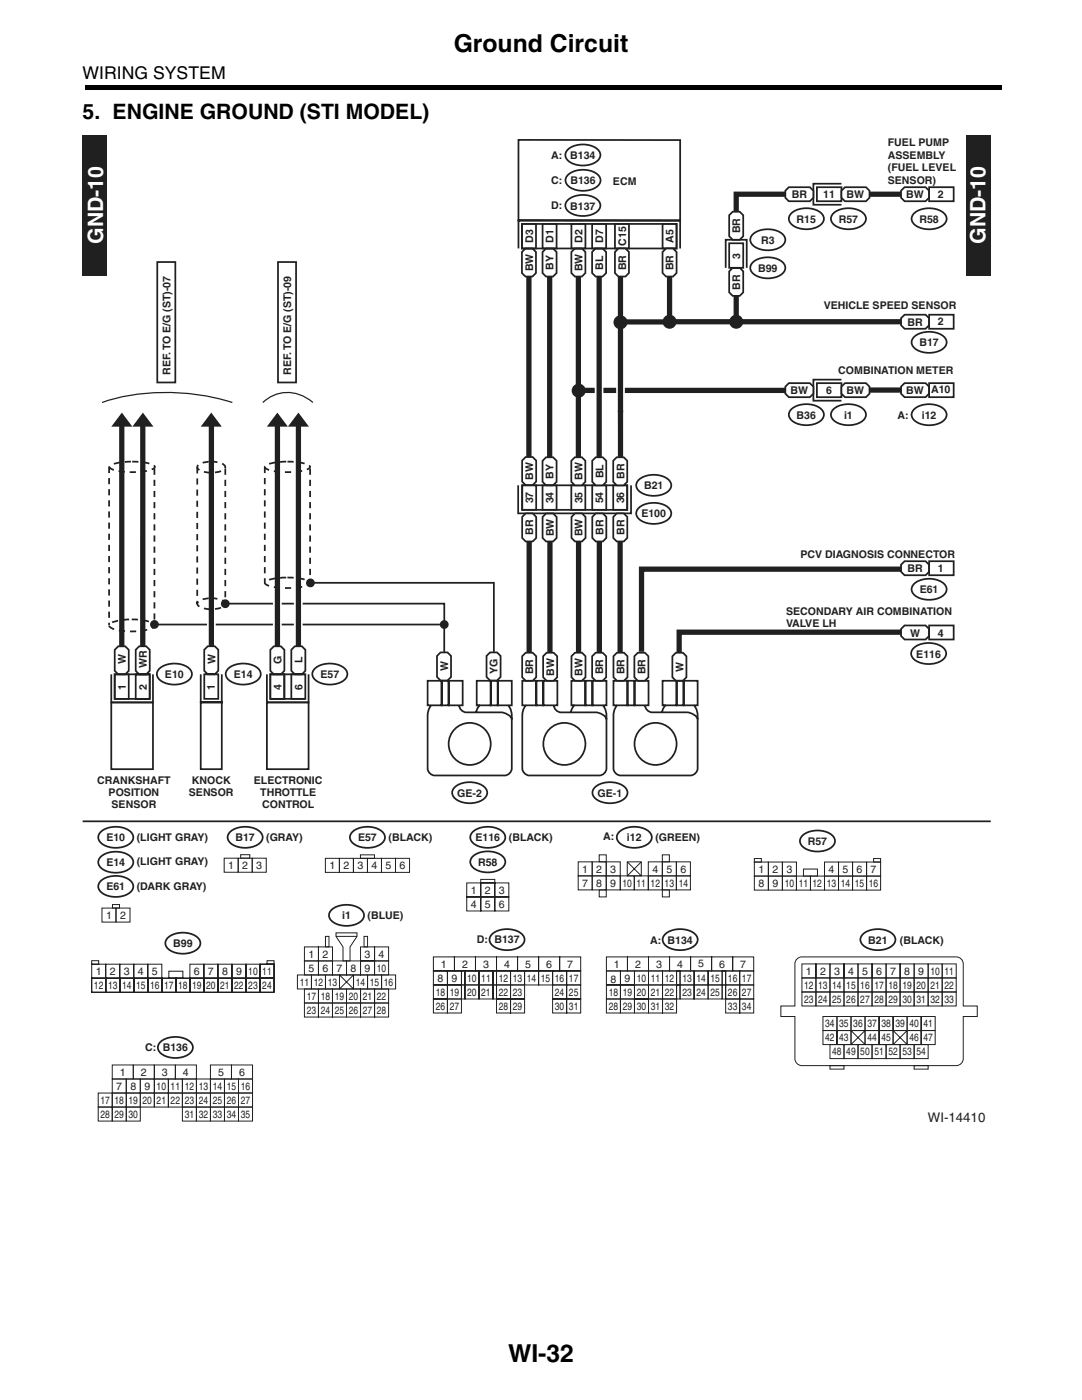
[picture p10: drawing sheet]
<svg xmlns="http://www.w3.org/2000/svg" width="216mm" height="279mm" viewBox="0 0 216 279" stroke-linecap="round" stroke-linejoin="round" font-family="sans-serif">
<path d="M17 17h183v.8h-183z" fill="#000"/>
<path d="M115.5 77.9h41.3" fill="none" stroke="#231f20" stroke-width="1.1" stroke-linecap="butt"/>
<path d="M119.6 67.2v19.1M123.9 67.2v19.1" fill="none" stroke="#fff" stroke-width="1.7" stroke-linecap="butt"/>
<path d="M16.5 164h181.3" fill="none" stroke="#231f20" stroke-width=".35"/>
<g fill="#231f20">
<path d="M16.5 26.9h4.9v28h-4.9z"/>
<path d="M192.8 26.9h4.9v28h-4.9z"/>
</g>
<path d="M118.9 49.6h1.4l.7 .7v4.2l-.7 .7h-1.4l-.7-.7v-4.2z" fill="#fff"/>
<path d="M118.9 49.6h1.4l.7 .7v4.2l-.7 .7h-1.4l-.7-.7v-4.2z" fill="none" stroke="#231f20" stroke-width=".35"/>
<path d="M108.3 50.3l.7-.7h1.4l.7 .7v4.2l-.7 .7h-1.4l-.7-.7z" fill="#fff"/>
<path d="M108.3 50.3l.7-.7h1.4l.7 .7v4.2l-.7 .7h-1.4l-.7-.7z" fill="none" stroke="#231f20" stroke-width=".35"/>
<path d="M114 50.3l.7-.7h1.4l.7 .7v4.2l-.7 .7h-1.4l-.7-.7z" fill="#fff"/>
<path d="M114 50.3l.7-.7h1.4l.7 .7v4.2l-.7 .7h-1.4l-.7-.7z" fill="none" stroke="#231f20" stroke-width=".35"/>
<path d="M104.2 50.3l.7-.7h1.4l.7 .7v4.2l-.7 .7h-1.4l-.7-.7z" fill="#fff"/>
<path d="M104.2 50.3l.7-.7h1.4l.7 .7v4.2l-.7 .7h-1.4l-.7-.7z" fill="none" stroke="#231f20" stroke-width=".35"/>
<path d="M108.3 92l.7-.7h1.4l.7 .7v4.2l-.7 .7h-1.4l-.7-.7z" fill="#fff"/>
<path d="M103.5 27.9l32.3 .1v16h-32.3zM103.5 49.6v-5.6h32.3v5.6M108.3 44.7h2.8v4.9h-2.8zM118.2 44.7h2.8v4.9h-2.8zM108.3 92l.7-.7h1.4l.7 .7v4.2l-.7 .7h-1.4l-.7-.7zM62 116.3h36.6v13.9M30.8 124.7h57.9" fill="none" stroke="#231f20" stroke-width=".35"/>
<path d="M42.2 97.6v29.3" fill="none" stroke="#fff" stroke-width="1.8" stroke-linecap="butt"/>
<path d="M42.2 84.3v44.7" fill="none" stroke="#231f20" stroke-width="1.1" stroke-linecap="butt"/>
<path d="M134.2 131l.7-.7h1.4l.7 .7v4.2l-.7 .7h-1.4l-.7-.7z" fill="#fff"/>
<path d="M150.1 52.5a4.8 4.8 0 0 1 6.3 0 1.63 1.63 0 0 1-1 2.6 4.9 4.9 0 0 1-5.3-.7 1.38 1.38 0 0 1 0-1.9zM150.1 46.9a4.8 4.8 0 0 1 6.3 0 1.63 1.63 0 0 1-1 2.6 4.9 4.9 0 0 1-5.3-.7 1.38 1.38 0 0 1 0-1.9zM157.8 42.7a4.8 4.8 0 0 1 6.3 0 1.63 1.63 0 0 1-1 2.6 4.9 4.9 0 0 1-5.3-.7 1.38 1.38 0 0 1 0-1.9zM166.2 42.7a4.8 4.8 0 0 1 6.3 0 1.63 1.63 0 0 1-1 2.6 4.9 4.9 0 0 1-5.3-.7 1.38 1.38 0 0 1 0-1.9zM134.2 131l.7-.7h1.4l.7 .7v4.2l-.7 .7h-1.4l-.7-.7zM118.6 157.3a4.8 4.8 0 0 1 6.3 0 1.63 1.63 0 0 1-1 2.6 4.9 4.9 0 0 1-5.3-.7 1.38 1.38 0 0 1 0-1.9zM45.8 166.2a4.8 4.8 0 0 1 6.3 0 1.63 1.63 0 0 1-1 2.6 4.9 4.9 0 0 1-5.3-.7 1.38 1.38 0 0 1 0-1.9z" fill="none" stroke="#231f20" stroke-width=".35"/>
<path d="M179.9 63.5l.7-.7h4.2l.7 .7v1.4l-.7 .7h-4.2l-.7-.7z" fill="#fff"/>
<path d="M179.9 63.5l.7-.7h4.2l.7 .7v1.4l-.7 .7h-4.2l-.7-.7z" fill="none" stroke="#231f20" stroke-width=".35"/>
<path d="M185.5 62.8h4.9v2.8h-4.9z" fill="#fff"/>
<g fill="none" stroke="#231f20" stroke-width=".35">
<path d="M113.2 30a4.8 4.8 0 0 1 6.3 0 1.63 1.63 0 0 1-1 2.6 4.9 4.9 0 0 1-5.3-.7 1.38 1.38 0 0 1 0-1.9zM113.2 35.1a4.8 4.8 0 0 1 6.3 0 1.63 1.63 0 0 1-.9 2.5 4.9 4.9 0 0 1-5.4-.7 1.38 1.38 0 0 1 0-1.8zM113.2 40.1a4.8 4.8 0 0 1 6.3 0 1.63 1.63 0 0 1-1 2.6 4.9 4.9 0 0 1-5.3-.8 1.38 1.38 0 0 1 0-1.8zM122.7 44.7h2.8v4.9h-2.8zM132.3 44.7h2.8v4.9h-2.8zM185.5 62.8h4.9v2.8h-4.9zM104.3 135.9h2.8v4.9h-2.8zM107.1 135.9h1.4v4.9h-1.4zM108.5 135.9h2.8v4.9h-2.8zM114.1 135.9h2.8v4.9h-2.8zM116.9 135.9h1.4v4.9h-1.4zM118.3 135.9h2.8v4.9h-2.8z"/>
<path d="M122.5 135.9h2.8v4.9h-2.8zM125.3 135.9h1.4v4.9h-1.4zM126.7 135.9h2.8v4.9h-2.8zM132.3 135.9h2.8v4.9h-2.8zM135.1 135.9h1.4v4.9h-1.4zM136.5 135.9h2.8v4.9h-2.8zM105 140.8l-.1 .1a3.6 3.6 0 0 0-.6 2.6v8.7a2.52 2.52 0 0 0 .6 2.3 2.98 2.98 0 0 0 2 .3h11.5a2.52 2.52 0 0 0 2.4-.6 3.1 3.1 0 0 0 .3-2.1v-8.8a3.4 3.4 0 0 0-.7-2.5M110.6 140.8a1.56 1.56 0 0 0 1.8 1.4h6.1a2.56 2.56 0 0 1 2.6 1.4M114.7 140.7l-.6 1-.1 .5M123.2 140.8l-.1 .1a3.6 3.6 0 0 0-.6 2.6v8.7a2.52 2.52 0 0 0 .6 2.3 2.98 2.98 0 0 0 2 .3h11.5a2.52 2.52 0 0 0 2.4-.6 3.1 3.1 0 0 0 .3-2.1v-8.8a3.4 3.4 0 0 0-.7-2.5M128.8 140.8a1.56 1.56 0 0 0 1.8 1.4h6.1a2.56 2.56 0 0 1 2.6 1.4M132.9 140.7l-.6 1-.1 .5"/>
<circle cx="112.7" cy="148.5" r="4.2"/>
<circle cx="130.9" cy="148.5" r="4.2"/>
</g>
<path d="M179.9 38.8h-32.9v3.5M147 59.1v5.1h-13.3M147 64.2h32.9" fill="none" stroke="#231f20" stroke-width="1.1" stroke-linecap="butt"/>
<g fill="#231f20">
<circle cx="123.9" cy="64.3" r="1.4"/>
<circle cx="115.5" cy="78" r="1.4"/>
<circle cx="147" cy="64.2" r="1.4"/>
</g>
<path d="M114.1 44.7h2.8v4.9h-2.8z" fill="none" stroke="#231f20" stroke-width=".35"/>
<path d="M109 102.5h1.4l.7 .7v4.2l-.7 .7h-1.4l-.7-.7v-4.2z" fill="#fff"/>
<path d="M103.4 96.9v5.6h22.6v-5.6M104.2 96.9h21v4.9h-21zM108.3 96.9h2.8v4.9h-2.8zM114 96.9h2.8v4.9h-2.8zM118.2 96.9h2.8v4.9h-2.8zM122.4 96.9h2.8v4.9h-2.8zM127.3 96a4.8 4.8 0 0 1 6.3 0 1.63 1.63 0 0 1-.9 2.5 4.9 4.9 0 0 1-5.4-.7 1.38 1.38 0 0 1 0-1.8zM109 102.5h1.4l.7 .7v4.2l-.7 .7h-1.4l-.7-.7v-4.2zM127.3 101.6a4.8 4.8 0 0 1 6.3 0 1.63 1.63 0 0 1-.9 2.5 4.9 4.9 0 0 1-5.4-.7 1.38 1.38 0 0 1 0-1.8z" fill="none" stroke="#231f20" stroke-width=".35"/>
<path d="M118.9 91.3h1.4l.7 .7v4.2l-.7 .7h-1.4l-.7-.7v-4.2z" fill="#fff"/>
<path d="M118.9 91.3h1.4l.7 .7v4.2l-.7 .7h-1.4l-.7-.7v-4.2z" fill="none" stroke="#231f20" stroke-width=".35"/>
<path d="M122.4 92l.7-.7h1.4l.7 .7v4.2l-.7 .7h-1.4l-.7-.7z" fill="#fff"/>
<path d="M122.4 92l.7-.7h1.4l.7 .7v4.2l-.7 .7h-1.4l-.7-.7z" fill="none" stroke="#231f20" stroke-width=".35"/>
<path d="M114.7 91.3h1.4l.7 .7v4.2l-.7 .7h-1.4l-.7-.7v-4.2z" fill="#fff"/>
<path d="M114.7 91.3h1.4l.7 .7v4.2l-.7 .7h-1.4l-.7-.7v-4.2z" fill="none" stroke="#231f20" stroke-width=".35"/>
<path d="M118.2 131l.7-.7h1.4l.7 .7v4.2l-.7 .7h-1.4l-.7-.7z" fill="#fff"/>
<g fill="none" stroke="#231f20" stroke-width=".35">
<path d="M104.2 44.7h2.8v4.9h-2.8zM182.3 42.7a4.8 4.8 0 0 1 6.3 0 1.63 1.63 0 0 1-1 2.6 4.9 4.9 0 0 1-5.3-.7 1.38 1.38 0 0 1 0-1.9zM85.4 135.9h2.8v4.9h-2.8zM88.2 135.9h1.4v4.9h-1.4zM89.6 135.9h2.8v4.9h-2.8zM95.2 135.9h2.8v4.9h-2.8zM98 135.9h1.4v4.9h-1.4zM99.4 135.9h2.8v4.9h-2.8zM118.2 131l.7-.7h1.4l.7 .7v4.2l-.7 .7h-1.4l-.7-.7zM86.1 140.8l-.1 .1a3.6 3.6 0 0 0-.6 2.6v8.7a2.52 2.52 0 0 0 .6 2.3 2.98 2.98 0 0 0 2 .3h11.5a2.52 2.52 0 0 0 2.4-.6 3.1 3.1 0 0 0 .3-2.1v-8.8a3.4 3.4 0 0 0-.7-2.5M91.7 140.8a1.56 1.56 0 0 0 1.8 1.4h6.1a2.56 2.56 0 0 1 2.6 1.4M95.8 140.7l-.6 1-.1 .5"/>
<circle cx="93.8" cy="148.5" r="4.2"/>
</g>
<path d="M179.9 38.1l.7-.7h4.2l.7 .7v1.4l-.7 .7h-4.2l-.7-.7z" fill="#fff"/>
<path d="M179.9 38.1l.7-.7h4.2l.7 .7v1.4l-.7 .7h-4.2l-.7-.7z" fill="none" stroke="#231f20" stroke-width=".35"/>
<path d="M185.5 37.4h4.9v2.8h-4.9z" fill="#fff"/>
<path d="M185.5 37.4h4.9v2.8h-4.9z" fill="none" stroke="#231f20" stroke-width=".35"/>
<path d="M162.4 36.7h5.6v4.2h-5.6z" fill="#fff"/>
<path d="M168 36.7h-5.6v4.2h5.6" fill="none" stroke="#231f20" stroke-width=".35"/>
<path d="M157.5 37.4h4.2l.7 .7v1.4l-.7 .7h-4.2l-.7-.7v-1.4z" fill="#fff"/>
<path d="M157.5 37.4h4.2l.7 .7v1.4l-.7 .7h-4.2l-.7-.7v-1.4zM163.1 37.4h4.9v2.8h-4.9z" fill="none" stroke="#231f20" stroke-width=".35"/>
<path d="M168.7 37.4h4.2l.7 .7v1.4l-.7 .7h-4.2l-.7-.7v-1.4z" fill="#fff"/>
<path d="M168.7 37.4h4.2l.7 .7v1.4l-.7 .7h-4.2l-.7-.7v-1.4zM157.8 81.9a4.8 4.8 0 0 1 6.3 0 1.63 1.63 0 0 1-1 2.5 4.9 4.9 0 0 1-5.3-.7 1.38 1.38 0 0 1 0-1.8zM166.2 81.9a4.8 4.8 0 0 1 6.3 0 1.63 1.63 0 0 1-1 2.5 4.9 4.9 0 0 1-5.3-.7 1.38 1.38 0 0 1 0-1.8zM182.3 81.9a4.8 4.8 0 0 1 6.3 0 1.63 1.63 0 0 1-1 2.5 4.9 4.9 0 0 1-5.3-.7 1.38 1.38 0 0 1 0-1.8z" fill="none" stroke="#231f20" stroke-width=".35"/>
<path d="M180.6 76.5h4.2l.7 .7v1.4l-.7 .7h-4.2l-.7-.7v-1.4z" fill="#fff"/>
<path d="M180.6 76.5h4.2l.7 .7v1.4l-.7 .7h-4.2l-.7-.7v-1.4z" fill="none" stroke="#231f20" stroke-width=".35"/>
<path d="M185.5 76.5h4.9v2.8h-4.9z" fill="#fff"/>
<path d="M185.5 76.5h4.9v2.8h-4.9z" fill="none" stroke="#231f20" stroke-width=".35"/>
<path d="M162.4 75.8h5.6v4.2h-5.6z" fill="#fff"/>
<path d="M168 75.8h-5.6v4.2h5.6" fill="none" stroke="#231f20" stroke-width=".35"/>
<path d="M157.5 76.5h4.2l.7 .7v1.4l-.7 .7h-4.2l-.7-.7v-1.4z" fill="#fff"/>
<path d="M157.5 76.5h4.2l.7 .7v1.4l-.7 .7h-4.2l-.7-.7v-1.4zM163.1 76.5h4.9v2.8h-4.9z" fill="none" stroke="#231f20" stroke-width=".35"/>
<path d="M168.7 76.5h4.2l.7 .7v1.4l-.7 .7h-4.2l-.7-.7v-1.4z" fill="#fff"/>
<path d="M168.7 76.5h4.2l.7 .7v1.4l-.7 .7h-4.2l-.7-.7v-1.4z" fill="none" stroke="#231f20" stroke-width=".35"/>
<path d="M144.9 47.9h4.2v5.6h-4.2z" fill="#fff"/>
<path d="M144.9 53.5v-5.6h4.2v5.6" fill="none" stroke="#231f20" stroke-width=".35"/>
<path d="M145.6 54.2l.7-.7h1.4l.7 .7v4.2l-.7 .7h-1.4l-.7-.7z" fill="#fff"/>
<path d="M145.6 48.6h2.8v4.9h-2.8zM145.6 54.2l.7-.7h1.4l.7 .7v4.2l-.7 .7h-1.4l-.7-.7z" fill="none" stroke="#231f20" stroke-width=".35"/>
<path d="M145.6 43l.7-.7h1.4l.7 .7v4.2l-.7 .7h-1.4l-.7-.7z" fill="#fff"/>
<path d="M145.6 43l.7-.7h1.4l.7 .7v4.2l-.7 .7h-1.4l-.7-.7zM182.3 67.4a4.8 4.8 0 0 1 6.3 0 1.63 1.63 0 0 1-1 2.6 4.9 4.9 0 0 1-5.3-.7 1.38 1.38 0 0 1 0-1.9zM45.4 133.6a4.8 4.8 0 0 1 6.3 0 1.63 1.63 0 0 1-1 2.6 4.9 4.9 0 0 1-5.3-.7 1.38 1.38 0 0 1 0-1.9zM62.7 133.6a4.8 4.8 0 0 1 6.3 0 1.63 1.63 0 0 1-1 2.6 4.9 4.9 0 0 1-5.3-.7 1.38 1.38 0 0 1 0-1.9z" fill="none" stroke="#231f20" stroke-width=".35"/>
<path d="M21.8 93.2v31.6M30.8 93.6v31.3" fill="none" stroke="#231f20" stroke-width=".35" stroke-dasharray="1.2 1" stroke-linecap="butt"/>
<circle cx="30.8" cy="124.6" r=".7" fill="#231f20"/>
<g fill="none" stroke="#231f20" stroke-width=".35">
<path d="M40.1 134.6v5.6h4.2v-5.6M40.8 129.7l.7-.7h1.4l.7 .7v4.2l-.7 .7h-1.4l-.7-.7zM40.8 134.6h2.8v4.9h-2.8zM45 120.5h43.7v9.7M40.1 140.2h4.2v13.3h-4.2z"/>
<circle cx="30.8" cy="124.6" r=".7"/>
</g>
<path d="M22 93a11.9 11.9 0 0 1 7.2-.6 1.94 1.94 0 0 1 1.7 .8 1.94 1.94 0 0 1-1.7 .8 14.8 14.8 0 0 1-6.9-.3l-.4-.5zM39.4 93.3v27.2M39.5 93a4.9 4.9 0 0 1 5.4 0l.1 .3a1.5 1.5 0 0 1-1.4 .9 5 5 0 0 1-4.1-.7l-.1-.2zM21.9 124.6a7.5 7.5 0 0 1 4.4-1l2 .2a4.5 4.5 0 0 1 2.4 .8l.1 .2a1.9 1.9 0 0 1-1.7 1 13 13 0 0 1-6.9-.4l-.4-.6zM39.5 120.2a4.9 4.9 0 0 1 5.4 0l.1 .3a1.5 1.5 0 0 1-1.4 1 5 5 0 0 1-4.1-.7l-.1-.3z" fill="none" stroke="#231f20" stroke-width=".35" stroke-dasharray="1.2 1" stroke-linecap="butt"/>
<circle cx="45" cy="120.5" r=".7" fill="#231f20"/>
<circle cx="45" cy="120.5" r=".7" fill="none" stroke="#231f20" stroke-width=".35"/>
<circle cx="88.7" cy="124.7" r=".7" fill="#231f20"/>
<circle cx="88.7" cy="124.7" r=".7" fill="none" stroke="#231f20" stroke-width=".35"/>
<path d="M45 93.6v27.2" fill="none" stroke="#231f20" stroke-width=".35" stroke-dasharray="1.2 1" stroke-linecap="butt"/>
<path d="M123.9 64.3v26.9" fill="none" stroke="#231f20" stroke-width="1.1" stroke-linecap="butt"/>
<path d="M104.9 91.2h1.4l.7 .7v4.2l-.7 .7h-1.4l-.7-.7v-4.2z" fill="#fff"/>
<path d="M104.9 91.2h1.4l.7 .7v4.2l-.7 .7h-1.4l-.7-.7v-4.2z" fill="none" stroke="#231f20" stroke-width=".35"/>
<path d="M104.2 103.2l.7-.7h1.4l.7 .7v4.2l-.7 .7h-1.4l-.7-.7z" fill="#fff"/>
<path d="M104.2 96.9h2.8v4.9h-2.8zM104.2 103.2l.7-.7h1.4l.7 .7v4.2l-.7 .7h-1.4l-.7-.7z" fill="none" stroke="#231f20" stroke-width=".35"/>
<path d="M105.6 108.1v22.1M109.8 108.1v22.1M115.5 108.1v22.1M119.6 108.1v22.1M123.8 108.1v22.1" fill="none" stroke="#231f20" stroke-width="1.1" stroke-linecap="butt"/>
<path d="M104.2 131l.7-.7h1.4l.7 .7v4.2l-.7 .7h-1.4l-.7-.7z" fill="#fff"/>
<path d="M182.3 116.7a4.8 4.8 0 0 1 6.3 0 1.63 1.63 0 0 1-1 2.6 4.9 4.9 0 0 1-5.3-.7 1.38 1.38 0 0 1 0-1.9zM104.2 131l.7-.7h1.4l.7 .7v4.2l-.7 .7h-1.4l-.7-.7zM90.6 157.3a4.8 4.8 0 0 1 6.3 0 1.63 1.63 0 0 1-1 2.6 4.9 4.9 0 0 1-5.3-.7 1.38 1.38 0 0 1 0-1.9z" fill="none" stroke="#231f20" stroke-width=".35"/>
<path d="M179.9 112.7l.7-.7h4.2l.7 .7v1.4l-.7 .7h-4.2l-.7-.7z" fill="#fff"/>
<path d="M179.9 112.7l.7-.7h4.2l.7 .7v1.4l-.7 .7h-4.2l-.7-.7z" fill="none" stroke="#231f20" stroke-width=".35"/>
<path d="M185.5 112h4.9v2.8h-4.9z" fill="#fff"/>
<path d="M185.5 112h4.9v2.8h-4.9zM182.2 129.5a4.8 4.8 0 0 1 6.3 0 1.63 1.63 0 0 1-.9 2.6 4.9 4.9 0 0 1-5.4-.7 1.38 1.38 0 0 1 0-1.9z" fill="none" stroke="#231f20" stroke-width=".35"/>
<path d="M179.9 125.6l.7-.7h4.2l.7 .7v1.4l-.7 .7h-4.2l-.7-.7z" fill="#fff"/>
<path d="M179.9 125.6l.7-.7h4.2l.7 .7v1.4l-.7 .7h-4.2l-.7-.7z" fill="none" stroke="#231f20" stroke-width=".35"/>
<path d="M185.5 124.9h4.9v2.8h-4.9z" fill="#fff"/>
<path d="M185.5 124.9h4.9v2.8h-4.9z" fill="none" stroke="#231f20" stroke-width=".35"/>
<path d="M97.1 130.9l.7-.7h1.4l.7 .7v4.2l-.7 .7h-1.4l-.7-.7z" fill="#fff"/>
<path d="M97.1 130.9l.7-.7h1.4l.7 .7v4.2l-.7 .7h-1.4l-.7-.7z" fill="none" stroke="#231f20" stroke-width=".35"/>
<path d="M87.2 130.9l.7-.7h1.4l.7 .7v4.2l-.7 .7h-1.4l-.7-.7z" fill="#fff"/>
<path d="M87.2 130.9l.7-.7h1.4l.7 .7v4.2l-.7 .7h-1.4l-.7-.7z" fill="none" stroke="#231f20" stroke-width=".35"/>
<path d="M55.4 97.6v29.3M59.5 97.6v29.3" fill="none" stroke="#fff" stroke-width="1.8" stroke-linecap="butt"/>
<path d="M55.4 84.4v44.6M59.6 84.4v44.5" fill="none" stroke="#231f20" stroke-width="1.1" stroke-linecap="butt"/>
<g fill="#231f20">
<path d="M55.4 82.4l2.1 2.8h-4.2z"/>
<path d="M59.6 82.4l2.1 2.8h-4.2z"/>
</g>
<path d="M54 134.6h2.8v4.9h-2.8M54 134.6h2.8v4.9h-2.8zM54.7 129h1.4l.7 .7v4.2l-.7 .7h-1.4l-.7-.7v-4.2zM58.8 129h1.4l.7 .7v4.2l-.7 .7h-1.4l-.7-.7v-4.2zM60.9 134.6h-2.8v4.9h2.8M61.6 134.6v5.6h-8.3v-5.6M53.3 140.2h8.3v13.3h-8.3z" fill="none" stroke="#231f20" stroke-width=".35"/>
<path d="M24.3 84.5v44.5M28.5 84.5v44.5" fill="none" stroke="#231f20" stroke-width="1.1" stroke-linecap="butt"/>
<g fill="#231f20">
<path d="M24.3 82.4l2.1 2.8h-4.2z"/>
<path d="M28.5 82.4l2.1 2.8h-4.2z"/>
</g>
<path d="M54 134.6h6.9v4.9h-6.9z" fill="none" stroke="#231f20" stroke-width=".35"/>
<path d="M42.2 82.4l2.1 2.8h-4.2z" fill="#231f20"/>
<path d="M20.4 80.3a43 43 0 0 1 26 0" fill="none" stroke="#231f20" stroke-width=".25"/>
<path d="M31.4 52.3h3.6v24h-3.6zM104.2 44.7h30.9v4.9h-30.9zM20 176a4.8 4.8 0 0 1 6.3 0 1.63 1.63 0 0 1-1 2.6 4.9 4.9 0 0 1-5.3-.7 1.38 1.38 0 0 1 0-1.9zM20 166.2a4.8 4.8 0 0 1 6.3 0 1.63 1.63 0 0 1-1 2.6 4.9 4.9 0 0 1-5.3-.7 1.38 1.38 0 0 1 0-1.9zM20 171.2a4.8 4.8 0 0 1 6.3 0 1.63 1.63 0 0 1-1 2.6 4.9 4.9 0 0 1-5.3-.8 1.38 1.38 0 0 1 0-1.8zM160 167a4.8 4.8 0 0 1 6.3 0 1.63 1.63 0 0 1-.9 2.5 4.9 4.9 0 0 1-5.4-.7 1.38 1.38 0 0 1 0-1.8zM33.4 187.4a4.8 4.8 0 0 1 6.2 0 1.63 1.63 0 0 1-.9 2.5 4.9 4.9 0 0 1-5.3-.7 1.38 1.38 0 0 1 0-1.8zM98.1 186.6a4.8 4.8 0 0 1 6.3 0 1.63 1.63 0 0 1-1 2.6 4.9 4.9 0 0 1-5.3-.7 1.38 1.38 0 0 1 0-1.9z" fill="none" stroke="#231f20" stroke-width=".35"/>
<g fill="none" stroke="#231f20" stroke-width=".2">
<path d="M18.3 192.5h2.8v2.8h-2.8zM18.3 195.3h2.8v2.8h-2.8zM18.3 191.8h1.4v.7h-1.4zM20.4 181.3h2.8v2.8h-2.8zM21.1 192.5h2.8v2.8h-2.8zM21.1 195.3h2.8v2.8h-2.8zM22.5 180.6h1.4v.7h-1.4zM23.2 181.3h2.8v2.8h-2.8zM23.9 192.5h2.8v2.8h-2.8zM23.9 195.3h2.8v2.8h-2.8zM26.7 192.5h2.8v2.8h-2.8zM26.7 195.3h2.8v2.8h-2.8z"/>
<path d="M29.5 192.5h2.8v2.8h-2.8zM29.5 195.3h2.8v2.8h-2.8zM32.3 195.3h2.8v2.8h-2.8zM33.7 193.9h2.8v1.4h-2.8zM35.1 195.3h2.8v2.8h-2.8zM37.9 192.5h2.8v2.8h-2.8zM37.9 195.3h2.8v2.8h-2.8zM40.7 195.3h2.8v2.8h-2.8zM40.7 192.5h2.8v2.8h-2.8zM43.5 192.5h2.8v2.8h-2.8zM43.5 195.3h2.8v2.8h-2.8zM46.3 192.5h2.8v2.8h-2.8z"/>
<path d="M46.3 195.3h2.8v2.8h-2.8zM49.1 192.5h2.8v2.8h-2.8zM49.1 195.3h2.8v2.8h-2.8zM51.9 192.5h2.8v2.8h-2.8zM51.9 195.3h2.8v2.8h-2.8zM53.3 191.8h1.4v.7h-1.4zM86.5 191h4.2v2.8h-4.2zM86.5 193.8h2.8v2.8h-2.8zM86.5 196.6h2.8v2.8h-2.8zM86.5 199.4h2.8v2.8h-2.8zM89.3 193.8h2.8v2.8h-2.8zM89.3 196.6h2.8v2.8h-2.8z"/>
<path d="M89.3 199.4h2.8v2.8h-2.8zM90.7 191h4.2v2.8h-4.2zM92.1 193.8h.7v2.8h-.7zM92.1 196.6h.7v2.8h-.7zM92.8 193.8h2.8v2.8h-2.8zM92.8 196.6h2.8v2.8h-2.8zM94.9 191h4.2v2.8h-4.2zM95.6 193.8h2.8v2.8h-2.8zM95.6 196.6h2.8v2.8h-2.8zM98.4 193.8h.7v2.8h-.7zM98.4 196.6h.7v2.8h-.7zM99.1 191h4.2v2.8h-4.2z"/>
<path d="M99.1 193.8h2.8v2.8h-2.8zM99.1 199.4h2.8v2.8h-2.8zM99.1 196.6h2.8v2.8h-2.8zM101.9 193.8h2.8v2.8h-2.8zM101.9 199.4h2.8v2.8h-2.8zM101.9 196.6h2.8v2.8h-2.8zM103.3 191h4.2v2.8h-4.2zM104.7 193.8h2.8v2.8h-2.8zM107.5 193.8h2.8v2.8h-2.8zM107.5 191h4.2v2.8h-4.2zM110.3 193.8h2.8v2.8h-2.8zM110.3 199.4h2.8v2.8h-2.8z"/>
<path d="M110.3 196.6h2.8v2.8h-2.8zM111.7 191h4.2v2.8h-4.2zM113.1 193.8h2.8v2.8h-2.8zM113.1 199.4h2.8v2.8h-2.8zM113.1 196.6h2.8v2.8h-2.8z"/>
</g>
<path d="M52.9 93.2v23.1M61.9 93.5v22.8" fill="none" stroke="#231f20" stroke-width=".35" stroke-dasharray="1.2 1" stroke-linecap="butt"/>
<circle cx="62" cy="116.4" r=".7" fill="#231f20"/>
<g fill="none" stroke="#231f20" stroke-width=".35">
<path d="M22.9 134.6h7v4.9h-7zM22.9 134.6h2.8v4.9h-2.8zM23.6 129h1.4l.7 .7v4.2l-.7 .7h-1.4l-.7-.7v-4.2zM27.1 134.6h2.8v4.9h-2.8M27.8 129h1.4l.7 .7v4.2l-.7 .7h-1.4l-.7-.7v-4.2zM29.9 134.6h-2.8v4.9h2.8M30.5 134.6v5.6h-8.3v-5.6M31.7 133.6a4.8 4.8 0 0 1 6.3 0 1.63 1.63 0 0 1-1 2.6 4.9 4.9 0 0 1-5.3-.7 1.38 1.38 0 0 1 0-1.9zM22.2 140.2h8.3v13.3h-8.3zM70.2 166.2a4.8 4.8 0 0 1 6.3 0 1.63 1.63 0 0 1-1 2.6 4.9 4.9 0 0 1-5.3-.7 1.38 1.38 0 0 1 0-1.9zM132.6 186.6a4.8 4.8 0 0 1 6.3 0 1.63 1.63 0 0 1-.9 2.6 4.9 4.9 0 0 1-5.4-.7 1.38 1.38 0 0 1 0-1.9zM31.9 208.2a4.8 4.8 0 0 1 6.3 0 1.63 1.63 0 0 1-1 2.5 4.9 4.9 0 0 1-5.3-.7 1.38 1.38 0 0 1 0-1.8z"/>
<circle cx="62" cy="116.4" r=".7"/>
</g>
<path d="M53 93a11.9 11.9 0 0 1 7.2-.6 1.94 1.94 0 0 1 1.7 .8 1.94 1.94 0 0 1-1.7 .8 14.8 14.8 0 0 1-6.9-.3l-.4-.5zM53 116.1a11.9 11.9 0 0 1 7.2-.6 1.94 1.94 0 0 1 1.7 .8 1.94 1.94 0 0 1-1.7 .9 14.8 14.8 0 0 1-6.9-.4l-.4-.5z" fill="none" stroke="#231f20" stroke-width=".35" stroke-dasharray="1.2 1" stroke-linecap="butt"/>
<g fill="none" stroke="#231f20" stroke-width=".2">
<path d="M64.9 171.3h2.8v2.8h-2.8zM67.7 171.3h2.8v2.8h-2.8zM70.5 171.3h2.8v2.8h-2.8zM71.9 170.6h2.8v.7h-2.8zM73.3 171.3h2.8v2.8h-2.8zM76.1 171.3h2.8v2.8h-2.8zM78.9 171.3h2.8v2.8h-2.8zM150.6 172.1h2.8v2.8h-2.8zM150.6 174.9h2.8v2.8h-2.8zM150.6 171.4h1.4v.7h-1.4zM153.4 172.1h2.8v2.8h-2.8zM153.4 174.9h2.8v2.8h-2.8z"/>
<path d="M156.2 172.1h2.8v2.8h-2.8zM156.2 174.9h2.8v2.8h-2.8zM159 174.9h2.8v2.8h-2.8zM160.4 173.5h2.8v1.4h-2.8zM161.8 174.9h2.8v2.8h-2.8zM164.6 172.1h2.8v2.8h-2.8zM164.6 174.9h2.8v2.8h-2.8zM167.4 172.1h2.8v2.8h-2.8zM167.4 174.9h2.8v2.8h-2.8zM170.2 172.1h2.8v2.8h-2.8zM170.2 174.9h2.8v2.8h-2.8zM173 172.1h2.8v2.8h-2.8z"/>
<path d="M173 174.9h2.8v2.8h-2.8zM174.4 171.4h1.4v.7h-1.4zM121 191h4.2v2.8h-4.2zM121 193.8h2.8v2.8h-2.8zM121 199.4h2.8v2.8h-2.8zM121 196.6h2.8v2.8h-2.8zM123.8 193.8h2.8v2.8h-2.8zM123.8 196.6h2.8v2.8h-2.8zM123.8 199.4h2.8v2.8h-2.8zM125.2 191h4.2v2.8h-4.2zM126.6 193.8h2.8v2.8h-2.8zM126.6 199.4h2.8v2.8h-2.8z"/>
<path d="M126.6 196.6h2.8v2.8h-2.8zM129.4 193.8h2.8v2.8h-2.8zM129.4 196.6h2.8v2.8h-2.8zM129.4 199.4h2.8v2.8h-2.8zM129.4 191h4.2v2.8h-4.2zM132.2 193.8h2.8v2.8h-2.8zM132.2 196.6h2.8v2.8h-2.8zM132.2 199.4h2.8v2.8h-2.8zM133.6 191h4.2v2.8h-4.2zM135 196.6h.7v2.8h-.7zM135 193.8h.7v2.8h-.7zM135.7 193.8h2.8v2.8h-2.8z"/>
<path d="M135.7 196.6h2.8v2.8h-2.8zM137.8 191h4.2v2.8h-4.2zM138.5 193.8h2.8v2.8h-2.8zM138.5 196.6h2.8v2.8h-2.8zM141.3 193.8h2.8v2.8h-2.8zM141.3 196.6h2.8v2.8h-2.8zM142 191h4.2v2.8h-4.2zM144.1 193.8h.7v2.8h-.7zM144.1 196.6h.7v2.8h-.7zM144.8 193.8h2.8v2.8h-2.8zM144.8 196.6h2.8v2.8h-2.8zM144.8 199.4h2.8v2.8h-2.8z"/>
<path d="M146.2 191h4.2v2.8h-4.2zM147.6 193.8h2.8v2.8h-2.8zM147.6 196.6h2.8v2.8h-2.8zM147.6 199.4h2.8v2.8h-2.8z"/>
</g>
<path d="M105.6 55.2v36.1M109.7 55.2v36.1M115.5 55.2v36.1M119.6 55.2v36.1M133.7 55.2v9M179.9 126.2h-44.3v4" fill="none" stroke="#231f20" stroke-width="1.1" stroke-linecap="butt"/>
<circle cx="133.7" cy="64.2" r="1.4" fill="#231f20"/>
<path d="M132.2 50.3l.7-.7h1.4l.7 .7v4.2l-.7 .7h-1.4l-.7-.7z" fill="#fff"/>
<path d="M132.2 50.3l.7-.7h1.4l.7 .7v4.2l-.7 .7h-1.4l-.7-.7z" fill="none" stroke="#231f20" stroke-width=".35"/>
<path d="M122.7 50.3l.7-.7h1.4l.7 .7v4.2l-.7 .7h-1.4l-.7-.7z" fill="#fff"/>
<path d="M122.7 50.3l.7-.7h1.4l.7 .7v4.2l-.7 .7h-1.4l-.7-.7z" fill="none" stroke="#231f20" stroke-width=".35"/>
<path d="M114.8 130.3h1.4l.7 .7v4.2l-.7 .7h-1.4l-.7-.7v-4.2z" fill="#fff"/>
<path d="M114.8 130.3h1.4l.7 .7v4.2l-.7 .7h-1.4l-.7-.7v-4.2z" fill="none" stroke="#231f20" stroke-width=".35"/>
<path d="M109.1 130.3h1.4l.7 .7v4.2l-.7 .7h-1.4l-.7-.7v-4.2z" fill="#fff"/>
<path d="M109.1 130.3h1.4l.7 .7v4.2l-.7 .7h-1.4l-.7-.7v-4.2z" fill="none" stroke="#231f20" stroke-width=".35"/>
<path d="M123.2 130.3h1.4l.6 .7v4.2l-.6 .7h-1.4l-.7-.7v-4.2z" fill="#fff"/>
<path d="M123.2 130.3h1.4l.6 .7v4.2l-.6 .7h-1.4l-.7-.7v-4.2z" fill="none" stroke="#231f20" stroke-width=".35"/>
<path d="M127.3 130.3h1.4l.7 .7v4.2l-.7 .7h-1.4l-.7-.7v-4.2z" fill="#fff"/>
<path d="M127.3 130.3h1.4l.7 .7v4.2l-.7 .7h-1.4l-.7-.7v-4.2z" fill="none" stroke="#231f20" stroke-width=".35"/>
<path d="M122.4 103.2l.7-.7h1.4l.7 .7v4.2l-.7 .7h-1.4l-.7-.7z" fill="#fff"/>
<path d="M122.4 103.2l.7-.7h1.4l.7 .7v4.2l-.7 .7h-1.4l-.7-.7z" fill="none" stroke="#231f20" stroke-width=".35"/>
<path d="M118.2 103.2l.7-.7h1.4l.7 .7v4.2l-.7 .7h-1.4l-.7-.7z" fill="#fff"/>
<path d="M118.2 103.2l.7-.7h1.4l.7 .7v4.2l-.7 .7h-1.4l-.7-.7z" fill="none" stroke="#231f20" stroke-width=".35"/>
<path d="M114.8 102.5h1.4l.7 .7v4.2l-.7 .7h-1.4l-.7-.7v-4.2z" fill="#fff"/>
<path d="M55.5 52.3h3.6v24h-3.6zM114.8 102.5h1.4l.7 .7v4.2l-.7 .7h-1.4l-.7-.7v-4.2zM94.2 166.2a4.8 4.8 0 0 1 6.3 0 1.63 1.63 0 0 1-.9 2.6 4.9 4.9 0 0 1-5.4-.7 1.38 1.38 0 0 1 0-1.9zM94.2 171.1a4.8 4.8 0 0 1 6.3 0 1.63 1.63 0 0 1-.9 2.6 4.9 4.9 0 0 1-5.4-.7 1.38 1.38 0 0 1 0-1.9zM123.5 166.2a4.8 4.8 0 0 1 6.3 0 1.63 1.63 0 0 1-1 2.6 4.9 4.9 0 0 1-5.3-.7 1.38 1.38 0 0 1 0-1.9zM66 181.8a4.8 4.8 0 0 1 6.3 0 1.63 1.63 0 0 1-.9 2.6 4.9 4.9 0 0 1-5.4-.8 1.38 1.38 0 0 1 0-1.8zM172.1 186.6a4.8 4.8 0 0 1 6.3 0 1.63 1.63 0 0 1-1 2.6 4.9 4.9 0 0 1-5.3-.7 1.38 1.38 0 0 1 0-1.9z" fill="none" stroke="#231f20" stroke-width=".35"/>
<g fill="none" stroke="#231f20" stroke-width=".2">
<path d="M44.7 171.3h2.8v2.8h-2.8zM47.5 171.3h2.8v2.8h-2.8zM48 170.6h1.9v.7h-1.9zM50.3 171.3h2.8v2.8h-2.8zM93.2 176.2h2.8v2.8h-2.8zM93.2 179h2.8v2.8h-2.8zM96 179h2.8v2.8h-2.8zM96 176.2h2.8v2.8h-2.8zM96 175.5h2.8v.7h-2.8zM98.8 176.2h2.8v2.8h-2.8zM98.8 179h2.8v2.8h-2.8zM115.4 174.8h2.8v2.8h-2.8z"/>
<path d="M115.4 172h2.8v2.8h-2.8zM118.2 174.8h2.8v2.8h-2.8zM118.2 172h2.8v2.8h-2.8zM119.6 170.6h1.4v1.4h-1.4zM119.6 177.6h1.4v1.4h-1.4zM121 174.8h2.8v2.8h-2.8zM121 172h2.8v2.8h-2.8zM123.8 174.8h2.8v2.8h-2.8zM125.2 172l2.8 2.8M125.2 172h2.8v2.8h-2.8zM126.6 174.8h2.8v2.8h-2.8zM128 172l-2.8 2.8"/>
<path d="M129.4 172h2.8v2.8h-2.8zM129.4 174.8h2.8v2.8h-2.8zM132.2 174.8h2.8v2.8h-2.8zM132.2 172h2.8v2.8h-2.8zM132.2 170.6h1.4v1.4h-1.4zM132.2 177.6h1.4v1.4h-1.4zM135 172h2.8v2.8h-2.8zM135 174.8h2.8v2.8h-2.8zM59.4 194.6h2.8v2.8h-2.8zM60.8 189h2.8v2.8h-2.8zM60.8 191.8h2.8v2.8h-2.8zM60.8 197.4h2.8v2.8h-2.8z"/>
<path d="M62.2 194.6h2.8v2.8h-2.8zM63.6 189h2.8v2.8h-2.8zM63.6 191.8h2.8v2.8h-2.8zM63.6 197.4h2.8v2.8h-2.8zM65 194.6h2.8v2.8h-2.8zM65 186.9h.7v2.1h-.7zM66.4 191.8h2.8v2.8h-2.8zM66.4 197.4h2.8v2.8h-2.8zM67.1 186.2h4.2v.7l-1.4 2.1v2.8h-1.4v-2.8l-1.4-2.1zM67.1 186.9h4.2M67.8 194.6l2.8 2.8M67.8 194.6h2.8v2.8h-2.8z"/>
<path d="M69.2 197.4h2.8v2.8h-2.8zM69.2 191.8h2.8v2.8h-2.8zM70.6 194.6h2.8v2.8h-2.8zM70.6 194.6l-2.8 2.8M72 189h2.8v2.8h-2.8zM72 197.4h2.8v2.8h-2.8zM72 191.8h2.8v2.8h-2.8zM72.7 186.9h.7v2.1h-.7zM73.4 194.6h2.8v2.8h-2.8zM74.8 189h2.8v2.8h-2.8zM74.8 197.4h2.8v2.8h-2.8zM74.8 191.8h2.8v2.8h-2.8z"/>
<path d="M76.2 194.6h2.8v2.8h-2.8zM158.9 191.6l.7-.5 .5-.1h30.8a1.4 1.4 0 0 1 1.4 1.4v8.4h2.8v2.1h-2.8v8.4a1.4 1.4 0 0 1-1.4 1.4h-30.8a1.4 1.4 0 0 1-1.4-1.4v-8.4h-2.8v-2.1h2.8v-8.4zM160.1 192.4h2.8v2.8h-2.8zM160.1 195.2h2.8v2.8h-2.8zM160.1 198h2.8v2.8h-2.8zM162.9 195.2h2.8v2.8h-2.8zM162.9 198h2.8v2.8h-2.8zM162.9 192.4h2.8v2.8h-2.8zM165.7 195.2h2.8v2.8h-2.8zM165.7 198h2.8v2.8h-2.8zM165.7 192.4h2.8v2.8h-2.8zM168.5 195.2h2.8v2.8h-2.8z"/>
<path d="M168.5 198h2.8v2.8h-2.8zM168.5 192.4h2.8v2.8h-2.8zM171.3 195.2h2.8v2.8h-2.8zM171.3 198h2.8v2.8h-2.8zM171.3 192.4h2.8v2.8h-2.8zM174.1 195.2h2.8v2.8h-2.8zM174.1 198h2.8v2.8h-2.8zM174.1 192.4h2.8v2.8h-2.8zM176.9 195.2h2.8v2.8h-2.8zM176.9 198h2.8v2.8h-2.8zM176.9 192.4h2.8v2.8h-2.8zM179.7 195.2h2.8v2.8h-2.8z"/>
<path d="M179.7 198h2.8v2.8h-2.8zM179.7 192.4h2.8v2.8h-2.8zM182.5 195.2h2.8v2.8h-2.8zM182.5 198h2.8v2.8h-2.8zM182.5 192.4h2.8v2.8h-2.8zM185.3 195.2h2.8v2.8h-2.8zM185.3 198h2.8v2.8h-2.8zM185.3 192.4h2.8v2.8h-2.8zM188.1 195.2h2.8v2.8h-2.8zM188.1 198h2.8v2.8h-2.8zM188.1 192.4h2.8v2.8h-2.8zM19.6 218.2h2.8v2.8h-2.8z"/>
<path d="M22.4 215.4h2.8v2.8h-2.8zM22.4 218.2h2.8v2.8h-2.8zM22.4 212.6h4.2v2.8h-4.2zM25.2 215.4h2.8v2.8h-2.8zM25.2 218.2h2.8v2.8h-2.8zM26.6 212.6h4.2v2.8h-4.2zM28 218.2h2.8v2.8h-2.8zM28 215.4h2.8v2.8h-2.8zM30.8 215.4h2.8v2.8h-2.8zM30.8 218.2h2.8v2.8h-2.8zM30.8 212.6h4.2v2.8h-4.2zM33.6 215.4h2.8v2.8h-2.8z"/>
<path d="M33.6 218.2h2.8v2.8h-2.8zM35 212.6h4.2v2.8h-4.2zM36.4 215.4h2.8v2.8h-2.8zM36.4 218.2h2.8v2.8h-2.8zM39.2 215.4h2.8v2.8h-2.8zM39.2 218.2h2.8v2.8h-2.8zM42 215.4h2.8v2.8h-2.8zM42 218.2h2.8v2.8h-2.8zM42 212.6h4.2v2.8h-4.2zM44.8 215.4h2.8v2.8h-2.8zM44.8 218.2h2.8v2.8h-2.8zM46.2 212.6h4.2v2.8h-4.2z"/>
<path d="M47.6 215.4h2.8v2.8h-2.8zM47.6 218.2h2.8v2.8h-2.8zM60.8 200.2h2.8v2.8h-2.8zM63.6 200.2h2.8v2.8h-2.8zM66.4 200.2h2.8v2.8h-2.8zM69.2 200.2h2.8v2.8h-2.8zM72 200.2h2.8v2.8h-2.8zM74.8 200.2h2.8v2.8h-2.8zM164.3 205.7h2.8v2.8h-2.8zM164.3 202.9h2.8v2.8h-2.8zM165.7 208.5h2.8v2.8h-2.8zM165.7 212.7h2.8v.7h-2.8z"/>
<path d="M167.1 205.7h2.8v2.8h-2.8zM167.1 202.9h2.8v2.8h-2.8zM168.5 208.5h2.8v2.8h-2.8zM169.9 202.9h2.8v2.8h-2.8zM169.9 205.7h2.8v2.8h-2.8zM169.9 205.7l2.8 2.8M171.3 208.5h2.8v2.8h-2.8zM172.7 202.9h2.8v2.8h-2.8zM172.7 205.7h2.8v2.8h-2.8zM172.7 205.7l-2.8 2.8M174.1 208.5h2.8v2.8h-2.8zM175.5 202.9h2.8v2.8h-2.8z"/>
<path d="M175.5 205.7h2.8v2.8h-2.8zM176.9 208.5h2.8v2.8h-2.8zM178.3 202.9h2.8v2.8h-2.8zM178.3 205.7h2.8v2.8h-2.8zM178.3 205.7l2.8 2.8M179.7 208.5h2.8v2.8h-2.8zM181.1 202.9h2.8v2.8h-2.8zM181.1 205.7h2.8v2.8h-2.8zM181.1 205.7l-2.8 2.8M182.5 212.7h2.8v.7h-2.8zM182.5 208.5h2.8v2.8h-2.8zM183.9 202.9h2.8v2.8h-2.8z"/>
<path d="M183.9 205.7h2.8v2.8h-2.8zM19.6 221h2.8v2.8h-2.8zM22.4 221h2.8v2.8h-2.8zM25.2 221h2.8v2.8h-2.8zM36.4 221h2.8v2.8h-2.8zM39.2 221h2.8v2.8h-2.8zM42 221h2.8v2.8h-2.8zM44.8 221h2.8v2.8h-2.8zM47.6 221h2.8v2.8h-2.8z"/>
</g>
<path d="M52.5 80.3a7.2 7.2 0 0 1 10 0" fill="none" stroke="#231f20" stroke-width=".25"/>
<path d="M123.9 55.1v9.2h9.8M173.5 77.9h6.4M179.9 113.6h-51.8v16.5" fill="none" stroke="#231f20" stroke-width="1.1" stroke-linecap="butt"/>
<g font-size="4.9">
<text x="90.6" y="10.3">Ground Circuit</text>
<text x="101.4" y="271.9">WI-32</text>
</g>
<text font-size="4.2" x="16.5" y="23.8">5. ENGINE GROUND (STI MODEL)</text>
<g font-size="4.2" fill="#fff">
<text x="20.6" y="48.7" transform="rotate(-90 20.6 48.7)">GND-10</text>
<text x="196.7" y="48.7" transform="rotate(-90 196.7 48.7)">GND-10</text>
</g>
<text font-size="3.5" x="16.5" y="15.7">WIRING SYSTEM</text>
<text font-size="2.6" fill="#231f20" x="185.2" y="223.9">WI-14410</text>
<g font-size="2.1" fill="#231f20">
<text x="177.2" y="29.2">FUEL PUMP</text>
<text x="110" y="31.6">A:</text>
<text x="113.8" y="31.8">B134</text>
<text x="177.2" y="31.7">ASSEMBLY</text>
<text x="177.2" y="34.2">(FUEL LEVEL</text>
<text x="110" y="36.7">C:</text>
<text x="110" y="41.7">D:</text>
<text x="113.8" y="41.8">B137</text>
<text x="113.8" y="36.8">B136</text>
<text x="122.4" y="36.8">ECM</text>
<text x="158" y="39.6">BR</text>
<text x="164.3" y="39.6">11</text>
<text x="169" y="39.6">BW</text>
<text x="177.2" y="36.6">SENSOR)</text>
<text x="180.9" y="39.6">BW</text>
<text x="187.2" y="39.5">2</text>
<text x="147.8" y="46.6" transform="rotate(-90 147.8 46.6)">BR</text>
<text x="159" y="44.5">R15</text>
<text x="167.4" y="44.5">R57</text>
<text x="183.5" y="44.5">R58</text>
<text x="106.4" y="48.5" transform="rotate(-90 106.4 48.5)">D3</text>
<text x="110.5" y="53.9" transform="rotate(-90 110.5 53.9)">BY</text>
<text x="110.5" y="48.5" transform="rotate(-90 110.5 48.5)">D1</text>
<text x="116.3" y="48.5" transform="rotate(-90 116.3 48.5)">D2</text>
<text x="120.4" y="53.8" transform="rotate(-90 120.4 53.8)">BL</text>
<text x="120.4" y="48.5" transform="rotate(-90 120.4 48.5)">D7</text>
<text x="125" y="54" transform="rotate(-90 125 54)">BR</text>
<text x="125" y="49.1" transform="rotate(-90 125 49.1)">C15</text>
<text x="134.5" y="48.5" transform="rotate(-90 134.5 48.5)">A5</text>
<text x="134.5" y="53.9" transform="rotate(-90 134.5 53.9)">BR</text>
<text x="147.8" y="51.6" transform="rotate(-90 147.8 51.6)">3</text>
<text x="151.9" y="48.7">R3</text>
<text x="106.4" y="54.2" transform="rotate(-90 106.4 54.2)">BW</text>
<text x="116.3" y="54.2" transform="rotate(-90 116.3 54.2)">BW</text>
<text x="147.8" y="57.8" transform="rotate(-90 147.8 57.8)">BR</text>
<text x="151.3" y="54.3">B99</text>
<text x="164.4" y="61.7">VEHICLE SPEED SENSOR</text>
<text x="181.1" y="65">BR</text>
<text x="187.2" y="64.9">2</text>
<text x="183.5" y="69.1">B17</text>
<text x="34" y="74.9" transform="rotate(-90 34 74.9)">REF. TO E/G (ST)-07</text>
<text x="58.1" y="74.9" transform="rotate(-90 58.1 74.9)">REF. TO E/G (ST)-09</text>
<text x="167.3" y="74.6">COMBINATION METER</text>
<text x="157.8" y="78.7">BW</text>
<text x="159" y="83.6">B36</text>
<text x="164.9" y="78.7">6</text>
<text x="168.5" y="83.6">i1</text>
<text x="169" y="78.7">BW</text>
<text x="179.1" y="83.6">A:</text>
<text x="180.9" y="78.7">BW</text>
<text x="184" y="83.6">i12</text>
<text x="185.9" y="78.5">A10</text>
<text x="106.4" y="95.8" transform="rotate(-90 106.4 95.8)">BW</text>
<text x="110.5" y="95.5" transform="rotate(-90 110.5 95.5)">BY</text>
<text x="116.3" y="95.8" transform="rotate(-90 116.3 95.8)">BW</text>
<text x="120.4" y="95.5" transform="rotate(-90 120.4 95.5)">BL</text>
<text x="124.6" y="95.6" transform="rotate(-90 124.6 95.6)">BR</text>
<text x="106.4" y="100.5" transform="rotate(-90 106.4 100.5)">37</text>
<text x="110.5" y="100.5" transform="rotate(-90 110.5 100.5)">34</text>
<text x="116.3" y="100.5" transform="rotate(-90 116.3 100.5)">35</text>
<text x="120.4" y="100.5" transform="rotate(-90 120.4 100.5)">54</text>
<text x="124.6" y="100.5" transform="rotate(-90 124.6 100.5)">36</text>
<text x="128.6" y="97.7">B21</text>
<text x="106.4" y="106.8" transform="rotate(-90 106.4 106.8)">BR</text>
<text x="110.5" y="107" transform="rotate(-90 110.5 107)">BW</text>
<text x="116.3" y="107" transform="rotate(-90 116.3 107)">BW</text>
<text x="120.4" y="106.8" transform="rotate(-90 120.4 106.8)">BR</text>
<text x="124.6" y="106.8" transform="rotate(-90 124.6 106.8)">BR</text>
<text x="128" y="103.3">E100</text>
<text x="159.8" y="111.3">PCV DIAGNOSIS CONNECTOR</text>
<text x="181.1" y="114.2">BR</text>
<text x="183.6" y="118.4">E61</text>
<text x="187.2" y="114.3">1</text>
<text x="156.9" y="122.7">SECONDARY AIR COMBINATION</text>
<text x="156.9" y="125.2">VALVE LH</text>
<text x="181.7" y="127.1">W</text>
<text x="182.9" y="131.3">E116</text>
<text x="187.2" y="127.1">4</text>
<text x="25.1" y="137.7" transform="rotate(-90 25.1 137.7)">1</text>
<text x="25.1" y="132.6" transform="rotate(-90 25.1 132.6)">W</text>
<text x="29.3" y="133.4" transform="rotate(-90 29.3 133.4)">WR</text>
<text x="29.3" y="137.7" transform="rotate(-90 29.3 137.7)">2</text>
<text x="32.9" y="135.4">E10</text>
<text x="42.9" y="137.7" transform="rotate(-90 42.9 137.7)">1</text>
<text x="43" y="132.6" transform="rotate(-90 43 132.6)">W</text>
<text x="46.7" y="135.4">E14</text>
<text x="56.2" y="137.7" transform="rotate(-90 56.2 137.7)">4</text>
<text x="56.2" y="132.5" transform="rotate(-90 56.2 132.5)">G</text>
<text x="60.4" y="137.7" transform="rotate(-90 60.4 137.7)">6</text>
<text x="60.4" y="132.3" transform="rotate(-90 60.4 132.3)">L</text>
<text x="64" y="135.4">E57</text>
<text x="89.4" y="134" transform="rotate(-90 89.4 134)">W</text>
<text x="99.3" y="134.6" transform="rotate(-90 99.3 134.6)">YG</text>
<text x="106.4" y="134.6" transform="rotate(-90 106.4 134.6)">BR</text>
<text x="110.6" y="134.9" transform="rotate(-90 110.6 134.9)">BW</text>
<text x="116.3" y="134.9" transform="rotate(-90 116.3 134.9)">BW</text>
<text x="120.4" y="134.6" transform="rotate(-90 120.4 134.6)">BR</text>
<text x="124.7" y="134.6" transform="rotate(-90 124.7 134.6)">BR</text>
<text x="128.8" y="134.6" transform="rotate(-90 128.8 134.6)">BR</text>
<text x="136.4" y="134.1" transform="rotate(-90 136.4 134.1)">W</text>
<text x="19.4" y="156.4">CRANKSHAFT</text>
<text x="21.7" y="158.9">POSITION</text>
<text x="22.3" y="161.3">SENSOR</text>
<text x="37.7" y="158.9">SENSOR</text>
<text x="38.3" y="156.4">KNOCK</text>
<text x="50.7" y="156.4">ELECTRONIC</text>
<text x="52" y="158.9">THROTTLE</text>
<text x="52.3" y="161.3">CONTROL</text>
<text x="91.3" y="159.1">GE-2</text>
<text x="119.3" y="159.1">GE-1</text>
<text x="21.2" y="168">E10</text>
<text x="27.3" y="167.8">(LIGHT GRAY)</text>
<text x="47" y="168">B17</text>
<text x="53.1" y="167.8">(GRAY)</text>
<text x="71.5" y="167.9">E57</text>
<text x="77.5" y="167.8">(BLACK)</text>
<text x="94.9" y="168">E116</text>
<text x="101.6" y="167.8">(BLACK)</text>
<text x="120.4" y="167.7">A:</text>
<text x="125.1" y="167.9">i12</text>
<text x="130.8" y="167.8">(GREEN)</text>
<text x="21.2" y="172.9">E14</text>
<text x="27.3" y="172.7">(LIGHT GRAY)</text>
<text x="45.6" y="173.5">1</text>
<text x="48.4" y="173.5">2</text>
<text x="51.2" y="173.5">3</text>
<text x="65.8" y="173.5">1</text>
<text x="68.6" y="173.5">2</text>
<text x="71.4" y="173.5">3</text>
<text x="74.2" y="173.5">4</text>
<text x="77" y="173.5">5</text>
<text x="79.8" y="173.5">6</text>
<text x="95.4" y="172.9">R58</text>
<text x="161.2" y="168.7">R57</text>
<text x="21.2" y="177.8">E61</text>
<text x="27.3" y="177.6">(DARK GRAY)</text>
<text x="94" y="178.4">1</text>
<text x="96.8" y="178.4">2</text>
<text x="99.6" y="178.4">3</text>
<text x="116.2" y="174.2">1</text>
<text x="116.2" y="177">7</text>
<text x="119" y="177">8</text>
<text x="119" y="174.2">2</text>
<text x="121.8" y="174.2">3</text>
<text x="121.8" y="177">9</text>
<text x="124.3" y="177">10</text>
<text x="127.1" y="177">11</text>
<text x="129.9" y="177">12</text>
<text x="130.2" y="174.2">4</text>
<text x="132.7" y="177">13</text>
<text x="133" y="174.2">5</text>
<text x="135.5" y="177">14</text>
<text x="135.8" y="174.2">6</text>
<text x="151.4" y="174.2">1</text>
<text x="151.4" y="177">8</text>
<text x="154.2" y="174.2">2</text>
<text x="154.2" y="177">9</text>
<text x="156.6" y="177">10</text>
<text x="157" y="174.2">3</text>
<text x="159.4" y="177">11</text>
<text x="162.2" y="177">12</text>
<text x="165" y="177">13</text>
<text x="165.4" y="174.2">4</text>
<text x="167.8" y="177">14</text>
<text x="168.2" y="174.2">5</text>
<text x="170.6" y="177">15</text>
<text x="171" y="174.2">6</text>
<text x="173.4" y="177">16</text>
<text x="173.8" y="174.2">7</text>
<text x="21.2" y="183.5">1</text>
<text x="24" y="183.5">2</text>
<text x="68.3" y="183.5">i1</text>
<text x="73.4" y="183.4">(BLUE)</text>
<text x="94" y="181.2">4</text>
<text x="96.8" y="181.2">5</text>
<text x="99.6" y="181.2">6</text>
<text x="34.6" y="189.1">B99</text>
<text x="61.6" y="191.2">1</text>
<text x="64.4" y="191.2">2</text>
<text x="72.8" y="191.2">3</text>
<text x="75.6" y="191.2">4</text>
<text x="95.2" y="188.2">D: B137</text>
<text x="129.8" y="188.3">A: B134</text>
<text x="173.3" y="188.3">B21</text>
<text x="179.6" y="188.4">(BLACK)</text>
<text x="18.8" y="197.4">12 13 14 15 16 17 18 19 20 21 22 23 24</text>
<text x="19.1" y="194.6">1</text>
<text x="21.9" y="194.6">2</text>
<text x="24.7" y="194.6">3</text>
<text x="27.5" y="194.6">4</text>
<text x="30.3" y="194.6">5</text>
<text x="38.7" y="194.6">6</text>
<text x="41.5" y="194.6">7</text>
<text x="44.3" y="194.6">8</text>
<text x="47.1" y="194.6">9</text>
<text x="49.6" y="194.6">10 11</text>
<text x="59.8" y="196.8">11</text>
<text x="61.6" y="194">5</text>
<text x="62.6" y="196.8">12</text>
<text x="64.4" y="194">6</text>
<text x="65.4" y="196.8">13</text>
<text x="67.2" y="194">7</text>
<text x="70" y="194">8</text>
<text x="71" y="196.8">14</text>
<text x="72.8" y="194">9</text>
<text x="73.8" y="196.8">15</text>
<text x="75.2" y="194">10</text>
<text x="76.6" y="196.8">16</text>
<text x="87.3" y="196">8</text>
<text x="88" y="193.2">1</text>
<text x="90.1" y="196">9</text>
<text x="92.2" y="193.2">2</text>
<text x="93.3" y="196">10 11</text>
<text x="96.4" y="193.2">3</text>
<text x="99.6" y="196">12 13 14 15</text>
<text x="100.6" y="193.2">4</text>
<text x="104.8" y="193.2">5</text>
<text x="109" y="193.2">6</text>
<text x="110.8" y="196">16</text>
<text x="113.2" y="193.2">7</text>
<text x="113.6" y="196">17</text>
<text x="121.8" y="196.2">8</text>
<text x="122.6" y="193.2">1</text>
<text x="124.7" y="196">9</text>
<text x="126.8" y="193.2">2</text>
<text x="127.1" y="196">10 11 12</text>
<text x="131" y="193.2">3</text>
<text x="135.2" y="193.2">4</text>
<text x="136.2" y="196">13 14 15</text>
<text x="139.4" y="193.1">5</text>
<text x="143.6" y="193.2">6</text>
<text x="145.3" y="196">16</text>
<text x="147.8" y="193.2">7</text>
<text x="148.1" y="196">17</text>
<text x="160.5" y="197.4">12</text>
<text x="160.9" y="194.6">1</text>
<text x="163.3" y="197.4">13</text>
<text x="163.7" y="194.6">2</text>
<text x="166.1" y="197.4">14</text>
<text x="166.5" y="194.6">3</text>
<text x="168.9" y="197.4">15</text>
<text x="169.3" y="194.6">4</text>
<text x="171.7" y="197.4">16</text>
<text x="172.1" y="194.6">5</text>
<text x="174.5" y="197.4">17</text>
<text x="174.9" y="194.6">6</text>
<text x="177.3" y="197.4">18</text>
<text x="177.7" y="194.6">7</text>
<text x="180.1" y="197.4">19</text>
<text x="180.5" y="194.6">8</text>
<text x="182.9" y="197.4">20</text>
<text x="183.3" y="194.6">9</text>
<text x="185.7" y="197.4">21</text>
<text x="185.7" y="194.6">10</text>
<text x="188.5" y="197.4">22</text>
<text x="188.5" y="194.6">11</text>
<text x="61.2" y="202.4">23</text>
<text x="61.2" y="199.6">17</text>
<text x="64" y="202.4">24</text>
<text x="64" y="199.6">18</text>
<text x="66.8" y="199.6">19</text>
<text x="66.8" y="202.4">25</text>
<text x="69.6" y="199.6">20 21</text>
<text x="69.6" y="202.4">26</text>
<text x="72.4" y="202.4">27</text>
<text x="75.2" y="199.6">22</text>
<text x="75.2" y="202.4">28</text>
<text x="87" y="198.8">18</text>
<text x="87" y="201.6">26</text>
<text x="89.8" y="198.8">19</text>
<text x="89.8" y="201.6">27</text>
<text x="93.3" y="198.8">20</text>
<text x="96.1" y="198.8">21</text>
<text x="99.6" y="198.8">22</text>
<text x="99.6" y="201.6">28 29</text>
<text x="102.4" y="198.8">23</text>
<text x="110.8" y="198.8">24</text>
<text x="110.8" y="201.6">30</text>
<text x="113.6" y="198.8">25</text>
<text x="113.6" y="201.6">31</text>
<text x="121.5" y="201.6">28 29</text>
<text x="121.5" y="198.8">18</text>
<text x="124.3" y="198.8">19 20</text>
<text x="127.1" y="201.6">30</text>
<text x="129.9" y="198.8">21</text>
<text x="129.9" y="201.6">31</text>
<text x="132.7" y="198.8">22</text>
<text x="132.7" y="201.6">32</text>
<text x="136.2" y="198.8">23 24</text>
<text x="141.8" y="198.8">25</text>
<text x="145.3" y="198.8">26 27</text>
<text x="145.3" y="201.6">33 34</text>
<text x="160.5" y="200.2">23</text>
<text x="163.3" y="200.2">24</text>
<text x="166.1" y="200.2">25</text>
<text x="168.9" y="200.2">26</text>
<text x="171.7" y="200.2">27</text>
<text x="174.5" y="200.2">28</text>
<text x="177.3" y="200.2">29</text>
<text x="180.1" y="200.2">30</text>
<text x="182.9" y="200.2">31</text>
<text x="185.7" y="200.2">32</text>
<text x="188.5" y="200.2">33</text>
<text x="29" y="209.9">C: B136</text>
<text x="164.7" y="205.1">34</text>
<text x="164.7" y="207.9">42</text>
<text x="167.5" y="207.9">43</text>
<text x="167.5" y="205.1">35</text>
<text x="170.3" y="205.1">36</text>
<text x="173.1" y="207.9">44</text>
<text x="173.1" y="205.1">37 38</text>
<text x="175.9" y="207.9">45</text>
<text x="178.7" y="205.1">39</text>
<text x="181.5" y="207.9">46 47</text>
<text x="181.5" y="205.1">40</text>
<text x="184.3" y="205.1">41</text>
<text x="23.9" y="214.7">1</text>
<text x="28.1" y="214.7">2</text>
<text x="32.3" y="214.7">3</text>
<text x="36.5" y="214.7">4</text>
<text x="43.5" y="214.7">5</text>
<text x="47.7" y="214.7">6</text>
<text x="166.1" y="210.7">48</text>
<text x="168.9" y="210.7">49</text>
<text x="171.7" y="210.7">50</text>
<text x="174.5" y="210.7">51</text>
<text x="177.3" y="210.7">52</text>
<text x="180.1" y="210.7">53</text>
<text x="182.9" y="210.7">54</text>
<text x="20.1" y="220.3">17</text>
<text x="22.9" y="220.3">18</text>
<text x="23.2" y="217.5">7</text>
<text x="25.7" y="220.3">19</text>
<text x="26" y="217.5">8</text>
<text x="28.5" y="220.3">20</text>
<text x="28.8" y="217.5">9</text>
<text x="31.3" y="217.5">10</text>
<text x="31.3" y="220.3">21</text>
<text x="34.1" y="217.5">11</text>
<text x="34.1" y="220.3">22</text>
<text x="36.9" y="217.5">12</text>
<text x="36.9" y="220.3">23</text>
<text x="39.7" y="220.3">24</text>
<text x="39.7" y="217.5">13</text>
<text x="42.5" y="217.5">14</text>
<text x="42.5" y="220.3">25</text>
<text x="45.3" y="220.3">26</text>
<text x="45.3" y="217.5">15</text>
<text x="48.1" y="217.5">16</text>
<text x="48.1" y="220.3">27</text>
<text x="20.1" y="223.1">28</text>
<text x="22.9" y="223.1">29</text>
<text x="25.7" y="223.1">30</text>
<text x="36.9" y="223.1">31</text>
<text x="39.7" y="223.1">32</text>
<text x="42.5" y="223.1">33</text>
<text x="45.3" y="223.1">34</text>
<text x="48.1" y="223.1">35</text>
</g>
</svg>
